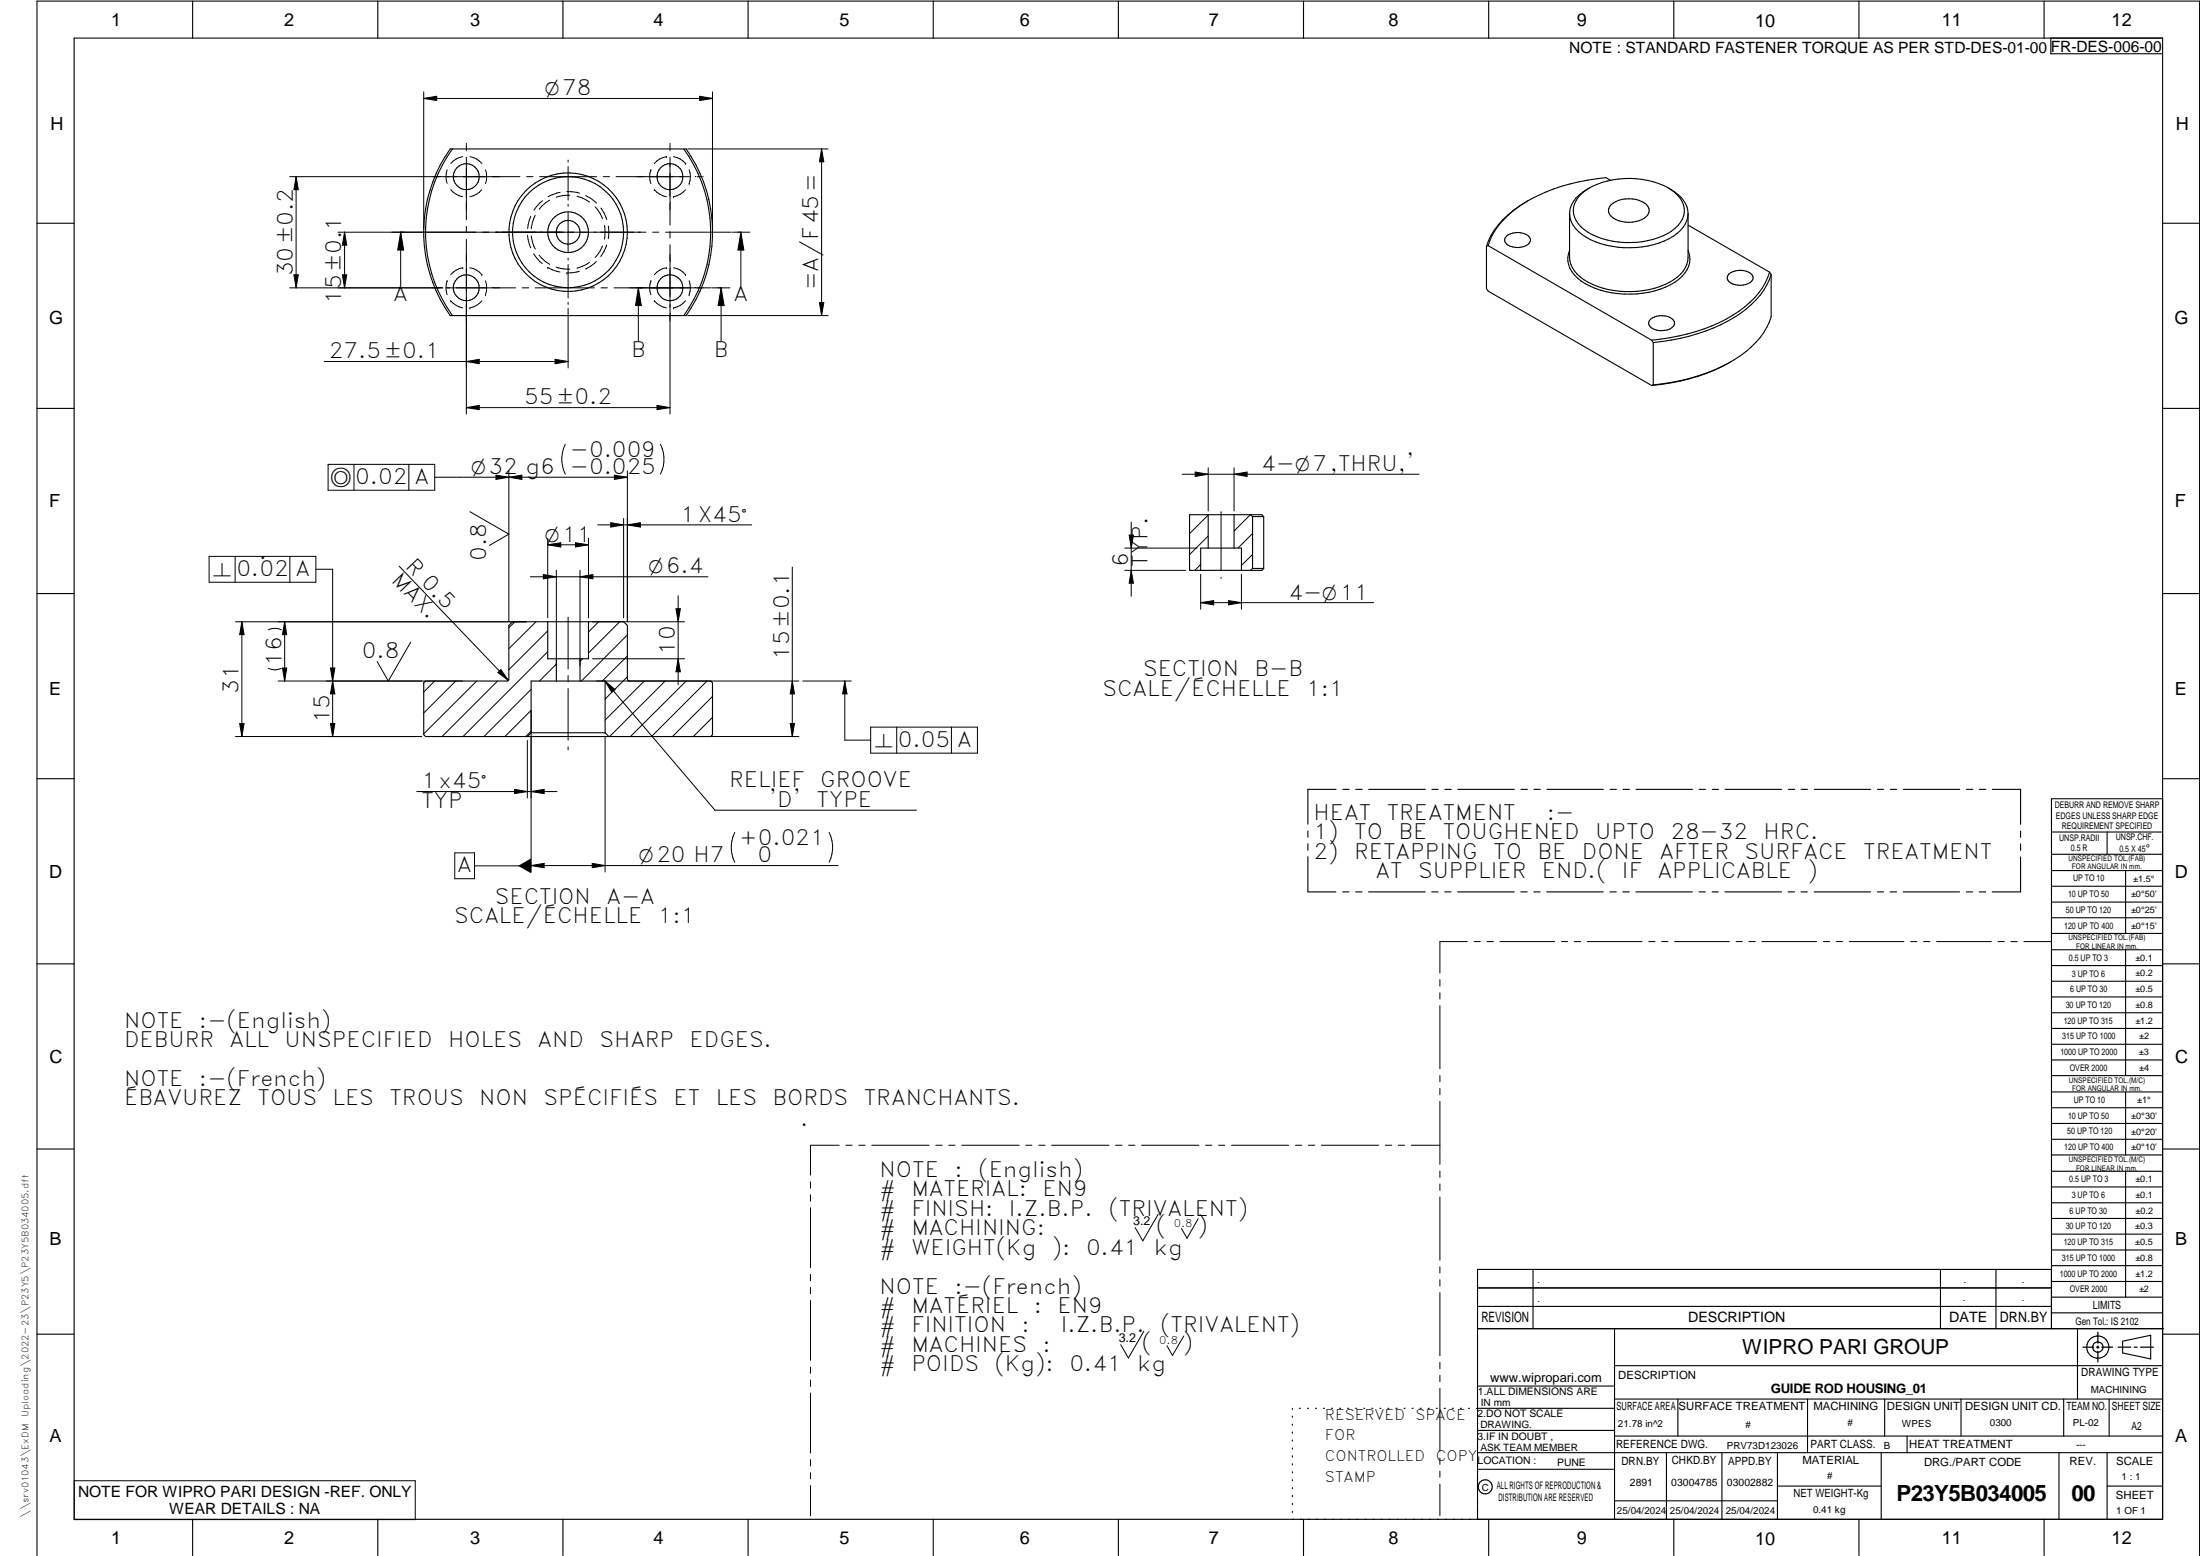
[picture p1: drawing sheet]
<svg xmlns="http://www.w3.org/2000/svg" width="594mm" height="420mm" viewBox="0 0 594 420" stroke-linecap="round" stroke-linejoin="round" font-family="sans-serif">
<g fill="none" stroke="#000" stroke-width=".3">
<path d="M20 10.3h564v400h-564zM52 .3v10M102 .3v10M152 .3v10M202 .3v10M252 .3v10M302 .3v10M352 .3v10M402 .3v10M452 .3v10M502 .3v10M552 .3v10"/>
<path d="M553.8 10.3v4.2h30.2M122.2 40.2h63.1a39.1 39.1 0 0 1 0 45h-63.1M122.2 40.2h-.6a38.9 38.9 0 0 0 0 45h.6M122.2 40.2a38.5 38.5 0 0 0 0 45M184.7 40.2a38.5 38.5 0 0 1 0 45M412.6 54.2a23 23 0 0 0-11.2 12.3M426.9 52.5a19.8 19.8 0 0 1 14.9-4.2 18 18 0 0 1 11.4 4.6 5.7 5.7 0 0 1-.9 8.7 20.5 20.5 0 0 1-15.2 3.8 16.9 16.9 0 0 1-10.9-4.9 5.6 5.6 0 0 1 .7-8zM429.3 50.7a8.9 8.9 0 0 0-5.4 6.4 7.5 7.5 0 0 0 4.4 7 24.8 24.8 0 0 0 23.6-.3 7.9 7.9 0 0 0 3.9-6.1M434.9 48.7l-1.2-.7a47.6 47.6 0 0 0-25.1 9 19.1 19.1 0 0 0-6.7 9.3M435.1 55.2a8 8 0 0 1 9.5 0 2.39 2.39 0 0 1-1.2 4.1 7.7 7.7 0 0 1-8.7-1.3 2.03 2.03 0 0 1 .4-2.8zM450.5 50.7a9 9 0 0 1 5.3 6.1v.9M455.8 57.7v11.8a8 8 0 0 1-4.9 6.7 24.8 24.8 0 0 1-23.2-.7 7.8 7.8 0 0 1-3.9-6v-11.8"/>
<path d="M10 60.3h10M401.4 66.5v11.4l.5 .7 44.1 25.5M401.9 66.3l-.5 .2M401.9 66.3l44.1 25.6M406.8 63.8a4.9 4.9 0 0 1 6.2 .2 1.5 1.5 0 0 1-.9 2.3 4.9 4.9 0 0 1-5.6-.9 1.28 1.28 0 0 1 .3-1.6zM423.8 67.6a6.4 6.4 0 0 0 2.2 7.5 23 23 0 0 0 17.7 4.1 17.5 17.5 0 0 0 11.3-5.5 5.8 5.8 0 0 0 .8-6.1M455.8 60.8l22.1 12.7M466.9 74a5 5 0 0 1 6.2 .2 1.5 1.5 0 0 1-.9 2.3 4.9 4.9 0 0 1-5.6-.9 1.33 1.33 0 0 1 .3-1.6zM477.9 73.5a20.6 20.6 0 0 1-10 11.6 51.2 51.2 0 0 1-21.9 6.8M477.9 73.5l.4 .6M478.3 74.1a22.9 22.9 0 0 1-11.8 12.6 53.5 53.5 0 0 1-20.1 5.8M478.3 74.1v11.5a22.9 22.9 0 0 1-11.8 12.6 53.5 53.5 0 0 1-20.1 5.7"/>
<path d="M584 60.3h10M445.7 86.2a5 5 0 0 1 6.2 .2 1.53 1.53 0 0 1-.9 2.4 4.9 4.9 0 0 1-5.6-.9 1.31 1.31 0 0 1 .3-1.7zM446 91.9l.4 .6M446.4 92.5v11.4M467.4 97.7a50.7 50.7 0 0 1-21.4 6.4M10 110.3h10M446.4 103.9l-.4 .2M584 110.3h10M326.3 139v9M333.2 139v9M337.7 139l.5 .5M338.2 139.5h3"/>
<path d="M338.2 139.5v14M341.2 139.5l-.5-.5h-19.5v15h19.5l.5-.5M341.2 139.5v14M335.2 154v-6h-11v6M338.2 153.5l-.5 .5M338.2 153.5h3M10 160.3h10M150.2 177.9v6M156.6 177.9v6M158.9 167.9v10h-11v-10M584 160.3h10M114.4 184.4l.5-.5 22.3-.1 .2-.4v-14.5l1-1h30l1 1 .1 14.7 .4 .3h22l.5 .5v14l-.5 .5h-77l-.5-.5z"/>
<path d="M143.4 197.9v-14h20v14M143.4 197.9l-1 1M143.4 197.9h20M163.4 197.9l1 1M10 210.3h10M360.8 213.1h-7.6v9.4M362.6 213.1h1.7M366.1 213.1h1.7M369.6 213.1h15.3M386.7 213.1h1.7M390.2 213.1h1.7M393.7 213.1h15.2"/>
<path d="M410.7 213.1h1.7M414.2 213.1h1.7M417.7 213.1h15.3M434.8 213.1h1.7M438.3 213.1h1.7M441.8 213.1h15.3M458.8 213.1h1.7M462.4 213.1h1.7M465.8 213.1h15.3M482.9 213.1h1.7M486.4 213.1h1.7M489.9 213.1h15.3"/>
<path d="M507 213.1h1.7M510.4 213.1h1.8M514 213.1h15.2M531 213.1h1.7M534.5 213.1h1.7M538 213.1h7.6v9.5M584 215.7h-30v143.1M584 210.3h10M353.2 224.4v1.7M353.2 227.8v1.8M353.2 231.4v9.4h7.6M545.6 231.4v9.4h-7.6"/>
<path d="M545.6 224.4v1.7M545.6 227.9v1.7M554 224.7h30M554 230.7h30M554 235.1h30M554 239.3h30M569 224.7v6M574 235.1v17M362.6 240.8h1.7M366 240.8h1.8M369.6 240.8h15.2M386.6 240.8h1.7"/>
<path d="M390.1 240.8h1.7M393.6 240.8h15.3M410.7 240.8h1.7M414.2 240.8h1.7M417.7 240.8h15.2M434.8 240.8h1.6M438.2 240.8h1.8M441.7 240.8h15.3M458.8 240.8h1.7M462.3 240.8h1.7M465.8 240.8h15.3M482.8 240.8h1.8"/>
<path d="M486.4 240.8h1.7M489.9 240.8h15.2M506.9 240.8h1.7M510.4 240.8h1.7M513.9 240.8h15.3M531 240.8h1.7M534.5 240.8h1.7M554 243.6h30M554 247.8h30M554 252.1h30M554 256.5h30M574 256.5v33.9"/>
<path d="M10 260.3h10M554 260.7h30M554 265h30M554 269.2h30M554 273.5h30M554 277.7h30M584 260.3h10M554 282h30M554 286.2h30M554 290.4h30M554 294.9h30M554 299.1h30"/>
<path d="M574 294.9v17M10 310.3h10M554 303.4h30M554 307.6h30M554 311.9h30M554 316.3h30M574 316.3v34M584 310.3h10M554 320.5h30M554 324.8h30M554 329h30M554 333.2h30"/>
<path d="M554 337.5h30M399 358.8h185.2M399 352.8h155M399 347.8h155M414 342.8v16M436 358.8v51.5M524 342.8v16M539 342.8v16M554 341.8h30M554 346h30M554 350.3h30M554 354.5h30"/>
<path d="M554 342.8h-155v67.5M561 358.8v19M10 360.3h10M399 374.3h37M436 377.8h148M453.1 377.8v10M488.1 377.8v14.5M508.9 377.8v10M529.5 377.8v10M557.3 377.8v10M569.5 377.8v10M573.2 362.2l7.6-1.6v6.3l-7.6-1.6z"/>
<path d="M584 368.8h-148M584 360.3h10M349 380.3v.3M349 382.4v.3M349 384.6v.3M349 386.7v.3M349 388.8v.3M349 391v.3M349 393.1v.3M349 395.3v.3M349 397.4v.3M349 399.5v.3"/>
<path d="M350.9 380.3h.2M353.1 380.3h.2M355.2 380.3h.3M357.4 380.3h.3M359.6 380.3h.3M361.7 380.3h.3M363.9 380.3h.3M366.1 380.3h.3M368.3 380.3h.2M370.4 380.3h.3M372.6 380.3h.3M374.8 380.3h.3"/>
<path d="M376.9 380.3h.4M379.1 380.3h.3M381.3 380.3h.3M383.4 380.3h.4M385.6 380.3h.3M387.8 380.3h.3M390 380.3h.3M392.2 380.3h.3M394.3 380.3h.3M396.5 380.3h.3M398.7 380.3h37.3M399 396.7h37"/>
<path d="M399 392.3h185M399 386.2h37M436 387.8h148M450 392.3v18M465 392.3v18M480 392.3v18M508 392.3v18M515 387.8v4.5M556 392.3v18M569 392.3v18M52 410.3v9.7M102 410.3v9.7"/>
<path d="M152 410.3v9.7M202 410.3v9.7M252 410.3v9.7M302 410.3v9.7M349 401.7v.3M349 403.8v.4M349 406v.3M349 408.1v.3M352 410.3v9.7M402 410.3v9.7M436 405.3h44M452 410.3v9.7"/>
<path d="M480 401.3h28M502 410.3v9.7M552 410.3v9.7M569 401.3h15M10 420v-419.7h584v419.7"/>
<circle cx="125.9" cy="47.7" r="3.5"/>
<circle cx="180.9" cy="47.7" r="3.5"/>
<circle cx="125.9" cy="77.7" r="3.5"/>
<circle cx="153.4" cy="62.7" r="15"/>
<circle cx="153.4" cy="62.7" r="5.5"/>
<circle cx="153.4" cy="62.7" r="16"/>
<circle cx="153.4" cy="62.7" r="3.2"/>
<circle cx="180.9" cy="77.7" r="3.5"/>
<circle cx="566.5" cy="363.7" r="1.39"/>
<circle cx="566.5" cy="363.8" r="3"/>
<circle cx="401.1" cy="401.5" r="1.9"/>
</g>
<g fill="none" stroke="#000" stroke-width=".27">
<path d="M114.4 24.8v36.8M114.4 26.6l3.5-.6v1.1zM114.4 26.6h78M125.9 38.7v.1M125.9 39v1.4M180.9 38.7v.1M180.9 39v1.4M188.9 26l3.5 .6-3.5 .5zM192.4 24.8v36.8M80 47.7v30M80 47.7l.6 3.5h-1.2zM120.7 45.8a5.9 5.9 0 0 0 0 3.7"/>
<path d="M121.7 51.2a5.9 5.9 0 0 0 3.2 1.9M125 42.3a5.2 5.2 0 0 0-3.3 1.9M125.9 40.6v.1M125.9 42.5v16.9M126.9 42.3a5.2 5.2 0 0 1 3.2 1.9M130.1 51.3a5.5 5.5 0 0 1-3.2 1.8M131.1 45.8a6 6 0 0 1 0 3.8M140.4 47.7h-62.2M142.2 47.7h1.7M143.3 58.4l-.8 3.3M144.5 58.2l-.7 1.9-.3 1.7M145.7 47.7h15.4"/>
<path d="M146.5 54.2l-1.6 1.6-.7 1M148.4 54.1l-1.1 .7-1.7 1.7M151.3 51.9l-3.3 1.2M153.1 51.7l3.4 .5M153.4 43.2v.6M153.4 45v9M153.4 55.2v.5M153.4 57.4v10.5M153.9 52.7l-1.8 .1-1.9 .5M155.8 53l1.5 .5 1.9 1.1M158.2 52.8l1.3 .8 1.6 1.2M160.7 55.8a8.6 8.6 0 0 1 2 3.2"/>
<path d="M162.3 56.2l.8 1.3 .7 1.8M162.9 47.7h1.7M166.4 47.7h19.8M175.8 45.8a5.3 5.3 0 0 0 0 3.8M175.8 45.8h.1M176.7 51.2h.1M176.7 51.2a5.9 5.9 0 0 0 3.3 1.9M180 42.3a5.5 5.5 0 0 0-3.3 1.9M180 42.3h.1M180.9 40.6v.1M180.9 42.5v18.3M181.9 53.1h.1"/>
<path d="M181.9 42.3a5.2 5.2 0 0 1 3.2 1.9M185.1 44.2h.1M185.1 51.3a5.7 5.7 0 0 1-3.2 1.8M185.7 40.2h37.9M186.1 49.6h.1M186.1 45.8a5.3 5.3 0 0 1 0 3.8M188.2 47.7h1.4M189.8 47.7h.1M221.9 40.2l.6 3.5h-1.2zM221.9 40.2v45M78.2 77.7h41.3M79.4 74.2h1.2l-.6 3.5z"/>
<path d="M91.3 62.7h83.1M92.4 74.2h1.2l-.6 3.5zM93 62.7v15M93 62.7l.6 3.5h-1.2zM108.2 62.7v14.4M108.2 62.7l.8 4.8h-1.6zM120.6 77.7h18.6M120.7 75.8a6.1 6.1 0 0 0 0 3.8M120.7 75.8h.1M125 72.3a5.5 5.5 0 0 0-3.3 1.9M125 72.3h.1M125.9 61.1v1.7"/>
<path d="M125.9 64.6v47.2M126.9 72.3a5.2 5.2 0 0 1 3.2 1.9M130.1 74.2h.1M131.1 79.6h.1M131.1 75.8a6.1 6.1 0 0 1 0 3.8M141 77.7h1.7M142.4 63.5l.9 3.4M143.5 63.7l.3 1.6 .8 2M144.1 68.5l1.6 2.1 .7 .6M144.5 77.7h16M145.6 68.9l1.7 1.8 1.1 .7M147.9 72.2h.1"/>
<path d="M147.9 72.2l1.2 .7 2.1 .5M150.2 72.1l1.9 .5 1.8 .1M153.1 73.7h.1M153.4 69.7v.5M153.4 71.4v9.1M156.5 73.2l-2.1 .5h-1.3M159.2 70.8l-1.9 1.1-1.5 .5M161 70.6l-1.5 1.3-1.3 .7M162.3 77.7h1.7M162.7 66.4l-.6 1.3-1.4 1.9M163.2 60.9l.2 1.8-.2 1.9M163.8 66.2l-.7 1.7-.9 1.4"/>
<path d="M164.3 61l.1 1.7-.2 1.7M165.8 77.7h26.3M172.4 77.7l.8 4.8h-1.6zM172.4 77.7v14.4M175.8 75.8a5.4 5.4 0 0 0 0 3.8M175.8 75.8h.1M176.2 62.7h1.7M179.7 62.7h17.7M180 72.3a5.5 5.5 0 0 0-3.3 1.9M180 72.3h.1M180.9 62.6v1.7M180.9 66.1v45.7"/>
<path d="M181.9 72.3a5.2 5.2 0 0 1 3.2 1.9M185.1 74.2h.1M186.1 79.6h.1M186.1 75.8a5.4 5.4 0 0 1 0 3.8M192.3 77.7h4.8M194.7 77.7l.8 4.8h-1.6zM194.7 77.7v14.4M197.7 62.7h4.8M200.1 62.7l.8 4.8h-1.6zM200.1 62.7v14.4M87.6 97.6h65.8M121.7 81.2h.1"/>
<path d="M121.7 81.2a5.9 5.9 0 0 0 3.3 1.9M125.9 97.6l3.5-.6v1.2zM126.9 83.1h.1M130.1 81.2a5.5 5.5 0 0 1-3.2 1.9M149.9 97l3.5 .6-3.5 .6zM153.4 81.6v.6M153.4 83.3v16.1M176.7 81.2h.1M176.7 81.2a5.9 5.9 0 0 0 3.3 1.9M181.9 83.1h.1M185.1 81.2a5.5 5.5 0 0 1-3.2 1.9M185.7 85.2h37.9"/>
<path d="M221.3 81.7h1.2l-.6 3.5zM125.9 110.1h55M125.9 110.1l3.5-.6v1.1zM152.6 120a9 9 0 0 0 0 8M177.4 109.5l3.5 .6-3.5 .5zM178.3 120a9 9 0 0 1 0 8M88.6 125.4h28.8v7h-28.8zM95.6 125.4v7M110.4 125.4v7M117.4 128.9h52M126.9 138.2l10.5 6-5.2 3.1M133.9 128.3l3.5 .6-3.5 .6z"/>
<path d="M137.4 127.1v40.7M137.4 128.9l3.5-.6v1.2zM165.9 128.3l3.5 .6-3.5 .6zM168.4 140v26.8M169.4 127.1v40.7M319.2 128.1h64M322.7 127.5l3.6 .6-3.6 .6zM326.3 126.3v11.7M326.3 139.1l-5.1 5M329.7 138.2v15.9M333.2 126.3v11.7M333.2 128.1l3.6-.6v1.2z"/>
<path d="M337.6 139l-4.4 4.4M56.5 150.2h28.8v7h-28.8zM63.5 150.2v7M78.3 150.2v7M85.3 153.7h4.5v45.2M107.8 152.9l29.5 30.8M143.2 155.7h48M146.7 155.2l3.5 .5-3.5 .6zM147.9 145.4v21.4M147.9 147.1h11M147.9 147.1l3.5-.5v1.1zM150.2 154v25.8"/>
<path d="M155.4 146.6l3.5 .5-3.5 .6zM156.6 154v25.8M156.6 155.7l3.5-.5v1.1zM158.9 145.4v21.4M161.4 141.7h41.6M164.9 141.1l3.5 .6-3.5 .6zM169.4 141.7l3.5-.6v1.2zM213.9 153.1v45.8M303.7 154h16.5M303.7 148h19.5M304.9 144.5h1.2l-.6 3.5zM305.5 141v20"/>
<path d="M305.5 154l.6 3.5h-1.2zM324.2 155.1v9.4M324.2 152.4l-1.5 1.6M326.3 144.7l-5.1 5.1M329.7 155.9v.3M335.2 155.1v9.4M338.2 144.1l-3.9 3.9M338.2 149.7l-3 3M63.6 167.9h78.5M65.3 167.9v31M65.3 167.9l.6 3.5h-1.2zM72.5 170.1a4.2 4.2 0 0 1 3.5 0"/>
<path d="M76.9 167.9l.5 3.5h-1.1zM76.9 167.9v16M110.9 173.4l-6 10.5-3.1-5.3M139.1 167.9l-1.7 1.6M144.7 167.9l-7.3 7.3M147.9 176l-22.9 22.9M147.9 170.3l-10.5 10.5M150.2 179.3l-4.5 4.6M153.4 166.7v13.9M157.3 177.9l-.7 .7M160 167.9h24.9M160 177.9h24.9"/>
<path d="M161.7 167.9l-2.8 2.7M167.3 167.9l-8.4 8.4M169.4 171.4l-12.4 12.5M169.4 177.1l-6.8 6.8M182.5 164.4h1.2l-.6 3.5zM183.1 160.9v24M183.1 177.9l.6 3.5h-1.2zM324.2 162.7h46.7M324.2 162.7l3.5-.5v1.1zM331.8 162.2l3.4 .5-3.4 .6zM63.6 198.9h50.3M64.7 195.4h1.2l-.6 3.5z"/>
<path d="M75.1 183.9h49.8M76 180.5a3.9 3.9 0 0 1-3.5 0M76.3 180.4h1.1l-.5 3.5zM89.2 180.4h1.2l-.6 3.5zM89.2 195.4h1.2l-.6 3.5zM89.8 183.9l.6 3.5h-1.2zM117.4 183.9l-3 3M123.1 183.9l-8.7 8.6M128.7 183.9l-14.3 14.3M134.4 183.9l-15 15M135.2 180.8l2.1 2.9-2.9-2.1zM142.4 199.9v15.6"/>
<path d="M143.4 191.9v43.6M143.4 186.1l-12.7 12.8M143.4 197.4l-1.4 1.5M143.4 191.8l-7.1 7.1M153.4 182.4v1.7M153.4 185.9v14M161.1 183.9h54.6M163.4 183.9l2.7 2.3-.9 .7zM163.4 183.9l29.7 34.9h54.4M163.4 198.9v36.6M165.5 198.9h50.2M169.4 182.8l-6 6"/>
<path d="M174 183.9l-10.6 10.5M179.6 183.9l-15 15M185.3 183.9l-15 15M190.9 183.9l-15 15M192.4 188l-10.8 10.9M192.4 193.7l-5.2 5.2M213.4 195.4h1.1l-.6 3.5zM213.9 183.9l.6 3.5h-1.1zM216.8 183.9h13.1M228.1 183.9l.6 3.5h-1.2zM228.1 183.9v16h7M235.1 196.3h28.8v7.1h-28.8z"/>
<path d="M242.1 196.3v7.1M256.9 196.3v7.1M112.6 213.7h37.8M138.9 213.1l3.5 .6-3.5 .6zM143.4 213.7l3.5-.6v1.2zM153.4 201.7v.8M122.8 230.3h5.3v7h-5.3zM128.1 233.8h15.3M143.4 233.7h82.9M143.4 233.7l3.5-.6v1.2zM159.9 233.1l3.5 .6-3.5 .6zM198.4 224.8a9 9 0 0 0 0 8"/>
<path d="M223.9 224.8a9 9 0 0 1 0 8M396.2 254.3h-7.4v8.5M398.1 254.3h1.6M401.5 254.3h1.8M405 254.3h14.8M421.6 254.3h1.7M425.1 254.3h1.7M428.6 254.3h14.8M445.2 254.3h1.7M448.7 254.3h1.7M452.2 254.3h14.8M468.8 254.3h1.7"/>
<path d="M472.3 254.3h1.7M475.8 254.3h14.8M492.4 254.3h1.7M495.8 254.3h1.8M499.4 254.3h14.7M516 254.3h1.6M519.4 254.3h1.8M522.9 254.3h14.8M539.5 254.3h1.7M543 254.3h1.7M546.5 254.3h7.4M388.8 264.5v1.8"/>
<path d="M388.8 268.1v1.6M388.8 271.6v17M388.8 290.4v1.7M388.8 293.9v1.7M388.8 297.4v17M218.9 319.2v1.6M226.6 309.2h-7.7v8.1M228.4 309.2h1.7M231.9 309.2h1.7M235.4 309.2h15.5M252.7 309.2h1.7M256.2 309.2h1.7"/>
<path d="M259.7 309.2h15.5M277 309.2h1.7M280.5 309.2h1.7M284 309.2h15.5M301.2 309.2h1.8M304.8 309.2h1.7M308.3 309.2h15.5M325.5 309.2h1.7M329.1 309.2h1.6M332.6 309.2h15.4M349.8 309.2h1.7M353.3 309.2h1.7"/>
<path d="M356.8 309.2h15.5M374.1 309.2h1.7M377.6 309.2h1.7M381.1 309.2h7.7M388.8 316.2v1.7M388.8 319.7v1.7M218.9 322.6v1.8M218.9 326.1v16.2M312.8 327.9l-4.2 7.2-2.1-3.6M323.5 329.1l-3 5.2-1.5-2.6M388.8 323.2v17.1M218.9 344.1v1.8"/>
<path d="M218.9 347.6v1.7M218.9 351.2v16.1M308.9 359.5l-4.2 7.2-2.1-3.6M388.8 342.1v1.6M388.8 345.6v1.7M388.8 349v17.1M218.9 369.1v1.7M218.9 372.6v1.8M218.9 376.1v16.2M319.7 360.8l-3.1 5.2-1.5-2.6M388.8 367.9v1.7M388.8 371.4v1.7"/>
<path d="M388.8 374.9v17M20.1 399.8h92v10.5h-92zM218.9 394.1v1.8M218.9 397.6v1.7M388.8 393.7v1.7M388.8 397.2v1.7M218.9 401.2v8.1M388.8 400.7v8.6"/>
</g>
<path d="M566.5 359.7v3M562.5 363.8h2.9M566.1 363.8h.7M566.5 363.4v.7M566.5 364.9v2.8M567.6 363.8h2.9M572 363.8h3.4M576.3 363.8h.8M578 363.8h3.5" fill="none" stroke="#000" stroke-width=".34"/>
<g fill="#000">
<path d="M114.4 26.6l3.5-.6v1.1zM188.9 26l3.5 .6-3.5 .5zM80 47.7l.6 3.5h-1.2zM221.9 40.2l.6 3.5h-1.2zM79.4 74.2h1.2l-.6 3.5zM93 62.7l.6 3.5h-1.2zM92.4 74.2h1.2l-.6 3.5zM108.2 62.7l.8 4.8h-1.6zM200.1 62.7l.8 4.8h-1.6zM125.9 97.6l3.5-.6v1.2zM149.9 97l3.5 .6-3.5 .6zM172.4 77.7l.8 4.8h-1.6z"/>
<path d="M194.7 77.7l.8 4.8h-1.6zM221.3 81.7h1.2l-.6 3.5zM125.9 110.1l3.5-.6v1.1zM177.4 109.5l3.5 .6-3.5 .5zM133.9 128.3l3.5 .6-3.5 .6zM137.4 128.9l3.5-.6v1.2zM165.9 128.3l3.5 .6-3.5 .6zM322.7 127.5l3.6 .6-3.6 .6zM333.2 128.1l3.6-.6v1.2zM146.7 155.2l3.5 .5-3.5 .6zM147.9 147.1l3.5-.5v1.1zM155.4 146.6l3.5 .5-3.5 .6z"/>
<path d="M156.6 155.7l3.5-.5v1.1zM164.9 141.1l3.5 .6-3.5 .6zM169.4 141.7l3.5-.6v1.2zM304.9 144.5h1.2l-.6 3.5zM305.5 154l.6 3.5h-1.2zM65.3 167.9l.6 3.5h-1.2zM76.9 167.9l.5 3.5h-1.1zM182.5 164.4h1.2l-.6 3.5zM324.2 162.7l3.5-.5v1.1zM331.8 162.2l3.4 .5-3.4 .6zM64.7 195.4h1.2l-.6 3.5zM76.3 180.4h1.1l-.5 3.5z"/>
<path d="M89.2 180.4h1.2l-.6 3.5zM89.2 195.4h1.2l-.6 3.5zM89.8 183.9l.6 3.5h-1.2zM135.2 180.8l2.1 2.9-2.9-2.1zM163.4 183.9l2.7 2.3-.9 .7zM183.1 177.9l.6 3.5h-1.2zM213.4 195.4h1.1l-.6 3.5zM213.9 183.9l.6 3.5h-1.1zM228.1 183.9l.6 3.5h-1.2zM138.9 213.1l3.5 .6-3.5 .6zM143.4 213.7l3.5-.6v1.2zM139.9 233.8l3.5-2v4z"/>
<path d="M143.4 233.7l3.5-.6v1.2zM159.9 233.1l3.5 .6-3.5 .6z"/>
</g>
<g font-size="6">
<text x="512.1" y="405.2">P23Y5B034005</text>
<text x="559.4" y="405.2">00</text>
</g>
<g font-size="5.7">
<text x="79.1" y="74.6" transform="rotate(-90 79.1 74.6)">30±0.2</text>
<text x="92.2" y="82.1" transform="rotate(-90 92.2 82.1)">15±0.1</text>
<text x="106.2" y="81.2">A</text>
<text x="198.1" y="81.2">A</text>
<text x="221" y="78.4" transform="rotate(-90 221 78.4)">=A/F45=</text>
<text x="88.8" y="96.7">27.5±0.1</text>
<text x="170.4" y="96.3">B</text>
<text x="192.7" y="96.3">B</text>
<text x="141.6" y="109.2">55±0.2</text>
<text x="153.9" y="123.4">-0.009</text>
<text x="95.9" y="130.6">0.02 A</text>
<text x="153.9" y="128">-0.025</text>
<text x="340.6" y="127.2">4-O7,THRU,'</text>
<text x="183.8" y="140.8">1X45v</text>
<text x="63.8" y="155.5">0.02 A</text>
<text x="69.9" y="150.8">.</text>
<text x="109.3" y="153.2" transform="rotate(46 109.3 153.2)">R 0.5</text>
<text x="131.3" y="151.4" transform="rotate(-90 131.3 151.4)">0.8</text>
<text x="304.6" y="153" transform="rotate(-90 304.6 153)">6</text>
<text x="309.9" y="153" transform="rotate(-90 309.9 153)">TYP.</text>
<text x="105.5" y="156.8" transform="rotate(46 105.5 156.8)">MAX.</text>
<text x="347.9" y="161.9">4-O11</text>
<text x="76" y="179.8" transform="rotate(-90 76 179.8)">16</text>
<text x="97.7" y="177.8">0.8</text>
<text x="182.2" y="176.8" transform="rotate(-90 182.2 176.8)">10</text>
<text x="213.1" y="178.1" transform="rotate(-90 213.1 178.1)">15±0.1</text>
<text x="308.7" y="182.6">SECTION</text>
<text x="338.8" y="182.6">B-B</text>
<text x="64.4" y="187.3" transform="rotate(-90 64.4 187.3)">31</text>
<text x="297.7" y="187.9">SCALE/ÉCHELLE</text>
<text x="352.7" y="187.9">1:1</text>
<text x="88.9" y="195.3" transform="rotate(-90 88.9 195.3)">15</text>
<text x="242.5" y="201.6">0.05 A</text>
<text x="113.8" y="212.9">1x45v</text>
<text x="196.9" y="212.6">RELIEF</text>
<text x="221.5" y="212.6">GROOVE</text>
<text x="113.8" y="218.1">TYP</text>
<text x="207.6" y="217.9">'D'</text>
<text x="220.5" y="217.9">TYPE</text>
<text x="354.7" y="221.4">HEAT</text>
<text x="374.5" y="221.4">TREATMENT</text>
<text x="417.7" y="221.4">:-</text>
<text x="354.7" y="226.7">1)</text>
<text x="365.7" y="226.7">TO</text>
<text x="377.6" y="226.7">BE</text>
<text x="389.6" y="226.7">TOUGHENED</text>
<text x="430.7" y="226.7">UPTO</text>
<text x="451.1" y="226.7">28-32</text>
<text x="476.2" y="226.7">HRC.</text>
<text x="199.6" y="228.3">+0.021</text>
<text x="204.6" y="232.8">0</text>
<text x="354.7" y="231.9">2)</text>
<text x="365.7" y="231.9">RETAPPING</text>
<text x="403.2" y="231.9">TO</text>
<text x="415.2" y="231.9">BE</text>
<text x="427.2" y="231.9">DONE</text>
<text x="448.1" y="231.9">AFTER</text>
<text x="471.1" y="231.9">SURFACE</text>
<text x="503.1" y="231.9">TREATMENT</text>
<text x="123.5" y="235.5">A</text>
<text x="371.4" y="237.2">AT</text>
<text x="382.9" y="237.2">SUPPLIER</text>
<text x="416.3" y="237.2">END.(</text>
<text x="438" y="237.2">IF</text>
<text x="447.6" y="237.2">APPLICABLE</text>
<text x="488.1" y="237.2">)</text>
<text x="133.6" y="244">SECTION</text>
<text x="163.8" y="244">A-A</text>
<text x="122.7" y="249.3">SCALE/ÉCHELLE</text>
<text x="177.7" y="249.3">1:1</text>
<text x="33.5" y="277.5">NOTE</text>
<text x="53.7" y="277.5">:-(English)</text>
<text x="33.5" y="282.7">DEBURR</text>
<text x="62" y="282.7">ALL</text>
<text x="76.9" y="282.7">UNSPECIFIED</text>
<text x="121" y="282.7">HOLES</text>
<text x="145.2" y="282.7">AND</text>
<text x="161.8" y="282.7">SHARP</text>
<text x="186.2" y="282.7">EDGES.</text>
<text x="33.5" y="293.2">NOTE</text>
<text x="53.7" y="293.2">:-(French)</text>
<text x="33.5" y="298.5">ÉBAVUREZ</text>
<text x="69.5" y="298.5">TOUS</text>
<text x="89.8" y="298.5">LES</text>
<text x="105.1" y="298.5">TROUS</text>
<text x="129.4" y="298.5">NON</text>
<text x="146.8" y="298.5">SPÉCIFIÉS</text>
<text x="181.9" y="298.5">ET</text>
<text x="193.3" y="298.5">LES</text>
<text x="208.6" y="298.5">BORDS</text>
<text x="233.2" y="298.5">TRANCHANTS.</text>
<text x="216.1" y="304">.</text>
<text x="237.5" y="317.8">NOTE</text>
<text x="257.7" y="317.8">:</text>
<text x="264.1" y="317.8">(English)</text>
<text x="237.5" y="323">#</text>
<text x="246.1" y="323">MATERIAL:</text>
<text x="281.5" y="323">EN9</text>
<text x="237.5" y="328.3">#</text>
<text x="246.1" y="328.3">FINISH:</text>
<text x="272.4" y="328.3">I.Z.B.P.</text>
<text x="299.3" y="328.3">(TRIVALENT)</text>
<text x="237.5" y="333.5">#</text>
<text x="246.1" y="333.5">MACHINING:</text>
<text x="312.2" y="333">(</text>
<text x="323.3" y="333">)</text>
<text x="237.5" y="338.8">#</text>
<text x="246.1" y="338.8">WEIGHT(Kg</text>
<text x="284" y="338.8">):</text>
<text x="293.3" y="338.8">0.41</text>
<text x="311.6" y="338.8">kg</text>
<text x="237.5" y="349.3">NOTE</text>
<text x="257.7" y="349.3">:-(French)</text>
<text x="237.5" y="354.5">#</text>
<text x="237.5" y="359.8">#</text>
<text x="246.1" y="354.5">MATÉRIEL</text>
<text x="246.1" y="359.8">FINITION</text>
<text x="275.9" y="359.8">:</text>
<text x="279.2" y="354.5">:</text>
<text x="285.6" y="354.5">EN9</text>
<text x="286.4" y="359.8">I.Z.B.P.</text>
<text x="313.3" y="359.8">(TRIVALENT)</text>
<text x="237.5" y="365">#</text>
<text x="246.1" y="365">MACHINES</text>
<text x="281.5" y="365">:</text>
<text x="308.3" y="364.6">(</text>
<text x="319.4" y="364.6">)</text>
<text x="237.5" y="370.3">#</text>
<text x="246.1" y="370.3">POIDS</text>
<text x="268.5" y="370.3">(Kg):</text>
<text x="288.8" y="370.3">0.41</text>
<text x="307.1" y="370.3">kg</text>
</g>
<text font-size="5.6" x="470.5" y="365.5">WIPRO PARI GROUP</text>
<g font-size="5.4">
<text x="147.1" y="25.7">O78</text>
<text x="89.2" y="130.6">a</text>
<text x="127.2" y="128">O32 g6</text>
<text x="147.1" y="146.3">O11</text>
<text x="57.6" y="155.5">n</text>
<text x="175.1" y="154.9">O6.4</text>
<text x="236.2" y="201.6">n</text>
<text x="172.5" y="232.8">O20 H7</text>
</g>
<g font-size="4.9">
<text x="30" y="6.9">1</text>
<text x="76.7" y="6.9">2</text>
<text x="127" y="6.9">3</text>
<text x="176.5" y="6.9">4</text>
<text x="226.7" y="6.9">5</text>
<text x="275.4" y="6.9">6</text>
<text x="326.4" y="6.9">7</text>
<text x="375" y="6.9">8</text>
<text x="425.8" y="6.9">9</text>
<text x="473.9" y="7.3">10</text>
<text x="524.3" y="6.9">11</text>
<text x="570.2" y="6.9">12</text>
<text x="13.6" y="35.1">H</text>
<text x="587.6" y="35.1">H</text>
<text x="13.2" y="87.5">G</text>
<text x="587.2" y="87.5">G</text>
<text x="13.2" y="137">F</text>
<text x="587.2" y="137">F</text>
<text x="13.2" y="187.6">E</text>
<text x="587.2" y="187.6">E</text>
<text x="13.2" y="237">D</text>
<text x="587.2" y="237">D</text>
<text x="13.4" y="287.1">C</text>
<text x="587.4" y="287.1">C</text>
<text x="13.4" y="336.2">B</text>
<text x="587.4" y="336.2">B</text>
<text x="13.4" y="389.3">A</text>
<text x="587.4" y="389.3">A</text>
<text x="30" y="416.9">1</text>
<text x="76.7" y="416.9">2</text>
<text x="127" y="416.9">3</text>
<text x="176.5" y="416.9">4</text>
<text x="226.7" y="416.9">5</text>
<text x="275.4" y="416.9">6</text>
<text x="326.4" y="416.9">7</text>
<text x="375" y="416.9">8</text>
<text x="425.8" y="416.9">9</text>
<text x="473.9" y="417.3">10</text>
<text x="524.3" y="416.9">11</text>
<text x="570.2" y="416.9">12</text>
</g>
<g font-size="4.2">
<text x="423.7" y="14.3">NOTE : STANDARD FASTENER TORQUE AS PER STD-DES-01-00</text>
<text x="553.8" y="14">FR-DES-006-00</text>
<text x="21.1" y="404.3">NOTE FOR WIPRO PARI DESIGN -REF. ONLY</text>
<text x="45.7" y="408.8">WEAR DETAILS : NA</text>
</g>
<g font-size="3.9">
<text x="400" y="357.1">REVISION</text>
<text x="455.9" y="357.1">DESCRIPTION</text>
<text x="526.4" y="357.1">DATE</text>
<text x="540" y="357.1">DRN.BY</text>
<text x="357.8" y="383.3">RESERVED</text>
<text x="382.3" y="383.3">SPACE</text>
<text x="357.8" y="388.9">FOR</text>
<text x="357.8" y="394.5">CONTROLLED</text>
<text x="387.8" y="394.5">COPY</text>
<text x="357.8" y="400">STAMP</text>
</g>
<text font-size="3.6" x="478.2" y="376.1">GUIDE ROD HOUSING_01</text>
<text font-size="3.5" x="402.4" y="373.3">www.wipropari.com</text>
<g font-size="3.4">
<text x="306" y="330.9">3.2</text>
<text x="302.1" y="362.5">3.2</text>
</g>
<g font-size="3.1">
<text x="565.1" y="353.5">LIMITS</text>
<text x="562" y="371.7">DRAWING TYPE</text>
<text x="437" y="372.3">DESCRIPTION</text>
<text x="436.5" y="380.8">SURFACE AREA</text>
<text x="453.3" y="380.8">SURFACE TREATMENT</text>
<text x="489.7" y="380.8">MACHINING</text>
<text x="509.5" y="380.8">DESIGN UNIT</text>
<text x="530.6" y="380.8">DESIGN UNIT CD.</text>
<text x="558" y="380.6">TEAM NO.</text>
<text x="570.3" y="380.7">SHEET SIZE</text>
<text x="575.6" y="386.1">A2</text>
<text x="436.4" y="391.1">REFERENCE DWG.</text>
<text x="437.8" y="395.5">DRN.BY</text>
<text x="451.4" y="395.4">CHKD.BY</text>
<text x="466.6" y="395.5">APPD.BY</text>
<text x="486.7" y="395.4">MATERIAL</text>
<text x="488.9" y="390.9">PART CLASS.</text>
<text x="515.6" y="390.9">HEAT TREATMENT</text>
<text x="519.6" y="395.9">DRG./PART CODE</text>
<text x="558.9" y="395.5">REV.</text>
<text x="571.4" y="395.6">SCALE</text>
<text x="484.3" y="404.2">NET WEIGHT-Kg</text>
<text x="571.4" y="404.7">SHEET</text>
</g>
<text font-size="3" x="579.5" y="230.1">°</text>
<g font-size="2.8">
<text x="316.9" y="331.3">0.8</text>
<text x="560.4" y="357.7">Gen Tol.: IS 2102</text>
<text x="313" y="362.9">0.8</text>
<text x="399.1" y="376.6">1.ALL DIMENSIONS ARE</text>
<text x="399" y="382.7">2.DO NOT SCALE</text>
<text x="399" y="388.7">3.IF IN DOUBT ,</text>
<text x="399" y="395.4">LOCATION :</text>
<text x="420.5" y="396">PUNE</text>
<text x="404.2" y="402">ALL RIGHTS OF REPRODUCTION &amp;</text>
<text x="440.1" y="401.2">2891</text>
<text x="451.3" y="401.2">03004785</text>
<text x="466.3" y="401.2">03002882</text>
<text x="404.7" y="405.4">DISTRIBUTION ARE RESERVED</text>
</g>
<g font-size="2.7">
<text x="564.6" y="376.2">MACHINING</text>
<text x="399.9" y="379.7">IN mm</text>
<text x="399.7" y="385.7">DRAWING.</text>
<text x="436.9" y="385.4">21.78 in^2</text>
<text x="471.4" y="385.5">#</text>
<text x="498.9" y="385">#</text>
<text x="513.6" y="385.3">WPES</text>
<text x="537.3" y="385.1">0300</text>
<text x="559.7" y="385.1">PL-02</text>
<text x="399.7" y="391.8">ASK TEAM MEMBER</text>
<text x="466.3" y="391.2">PRV73D123026</text>
<text x="508.7" y="391.2">B</text>
<text x="560.6" y="391.1">---</text>
<text x="493.4" y="399.5">#</text>
<text x="572.8" y="399.7">1 : 1</text>
<text x="400.1" y="402.5">C</text>
<text x="436.6" y="408.7">25/04/2024</text>
<text x="450.9" y="408.8">25/04/2024</text>
<text x="466" y="408.9">25/04/2024</text>
<text x="489.6" y="408.5">0.41 kg</text>
<text x="571.4" y="408.7">1 OF 1</text>
</g>
<g font-size="2.5">
<text x="554.9" y="218.3">DEBURR AND REMOVE SHARP</text>
<text x="555.2" y="221">EDGES UNLESS SHARP EDGE</text>
<text x="556.1" y="227.1">UNSP.RADII</text>
<text x="556.8" y="223.8">REQUIREMENT SPECIFIED</text>
<text x="571.4" y="226.9">UNSP.CHF.</text>
<text x="559.2" y="229.9">0.5 R</text>
<text x="572.3" y="230.1">0.5 X 45</text>
<text x="559.8" y="238">UP TO 10</text>
<text x="576.1" y="238.1">±1.5°</text>
<text x="558.5" y="242.2">10 UP TO 50</text>
<text x="575.5" y="242.3">±0°50'</text>
<text x="557.4" y="250.7">120 UP TO 400</text>
<text x="557.9" y="246.5">50 UP TO 120</text>
<text x="575.5" y="250.7">±0°15'</text>
<text x="575.5" y="246.5">±0°25'</text>
<text x="558.7" y="259.4">0.5 UP TO 3</text>
<text x="559.5" y="263.7">3 UP TO 6</text>
<text x="576.6" y="263.6">±0.2</text>
<text x="576.6" y="259.4">±0.1</text>
<text x="559" y="267.9">6 UP TO 30</text>
<text x="576.6" y="267.9">±0.5</text>
<text x="557.8" y="272.2">30 UP TO 120</text>
<text x="576.6" y="272.2">±0.8</text>
<text x="556.9" y="280.7">315 UP TO 1000</text>
<text x="557.3" y="276.4">120 UP TO 315</text>
<text x="576.6" y="276.4">±1.2</text>
<text x="577.7" y="280.7">±2</text>
<text x="556.4" y="284.9">1000 UP TO 2000</text>
<text x="577.6" y="284.9">±3</text>
<text x="558.9" y="289.2">OVER 2000</text>
<text x="577.7" y="289.3">±4</text>
<text x="560" y="297.9">UP TO 10</text>
<text x="577.1" y="297.9">±1°</text>
<text x="558.5" y="302.1">10 UP TO 50</text>
<text x="575.5" y="302.1">±0°30'</text>
<text x="557.4" y="310.6">120 UP TO 400</text>
<text x="558.2" y="306.3">50 UP TO 120</text>
<text x="575.5" y="310.6">±0°10'</text>
<text x="575.5" y="306.4">±0°20'</text>
<text x="558.8" y="319.2">0.5 UP TO 3</text>
<text x="559.4" y="323.4">3 UP TO 6</text>
<text x="576.6" y="319.2">±0.1</text>
<text x="576.6" y="323.5">±0.1</text>
<text x="558.9" y="327.7">6 UP TO 30</text>
<text x="576.7" y="327.7">±0.2</text>
<text x="557.8" y="332">30 UP TO 120</text>
<text x="576.6" y="332">±0.3</text>
<text x="556.8" y="340.5">315 UP TO 1000</text>
<text x="557.3" y="336.3">120 UP TO 315</text>
<text x="576.6" y="336.3">±0.5</text>
<text x="576.6" y="340.5">±0.8</text>
<text x="415.2" y="346.4">.</text>
<text x="530.3" y="346.5">.</text>
<text x="545.9" y="346.4">.</text>
<text x="556.2" y="344.7">1000 UP TO 2000</text>
<text x="576.6" y="344.7">±1.2</text>
<text x="415.2" y="351.5">.</text>
<text x="530" y="351.3">.</text>
<text x="545.9" y="351.4">.</text>
<text x="558.9" y="349">OVER 2000</text>
<text x="577.6" y="349">±2</text>
</g>
<g font-size="2.4">
<text x="7.7" y="382.7" transform="rotate(-90 7.7 382.7)">Uploading\2022-23\P23Y5\P23Y5B034005.dft</text>
<text x="7.7" y="409.8" transform="rotate(-90 7.7 409.8)">\\srv01043\ExDM</text>
</g>
<g font-size="2.1">
<text x="558.5" y="232.4">UNSPECIFIED TOL.(FAB)</text>
<text x="559.5" y="234.7">FOR ANGULAR IN mm.</text>
<text x="558.6" y="253.9">UNSPECIFIED TOL.(FAB)</text>
<text x="560.7" y="256.3">FOR LINEAR IN mm.</text>
<text x="558.7" y="292.3">UNSPECIFIED TOL.(M/C)</text>
<text x="559.6" y="294.7">FOR ANGULAR IN mm.</text>
<text x="558.7" y="313.7">UNSPECIFIED TOL.(M/C)</text>
<text x="560.6" y="316.1">FOR LINEAR IN mm.</text>
</g>
</svg>
